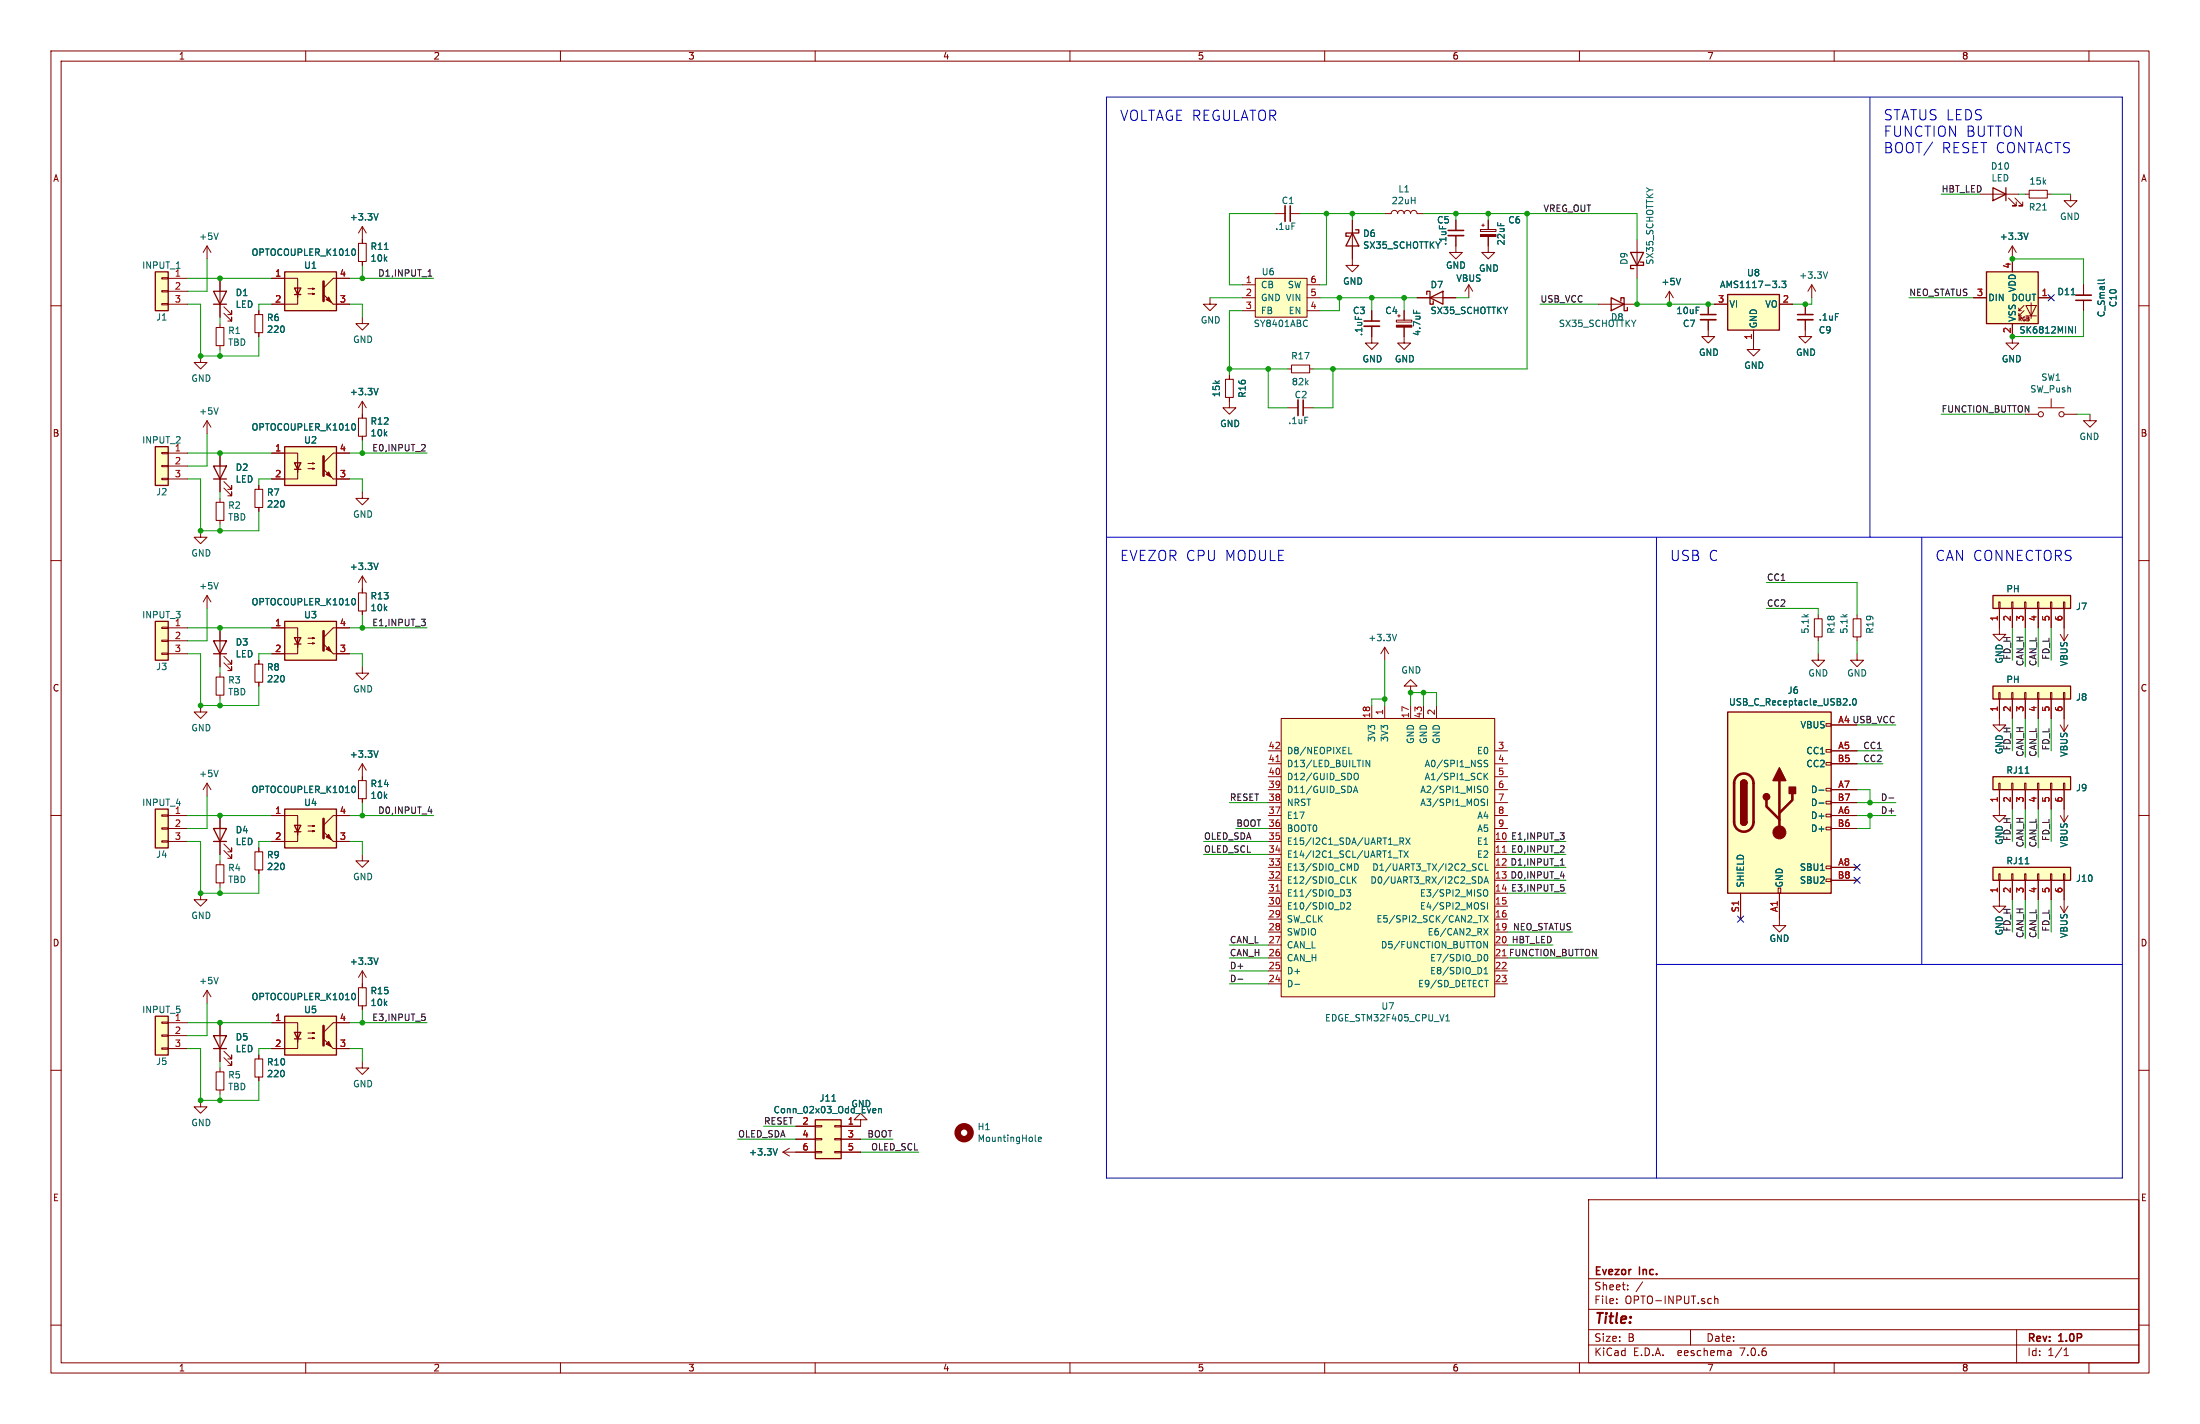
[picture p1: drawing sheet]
<svg xmlns="http://www.w3.org/2000/svg" width="432mm" height="279mm" viewBox="0 0 432 279" stroke-linecap="round" stroke-linejoin="round" font-family="sans-serif">
<g fill="none" stroke="#840000" stroke-width=".2">
<path d="M10 10h411.8v259.4h-411.8zM12 12h407.8v255.4h-407.8zM60 10v2M110 10v2M160 10v2M210 10v2M260 10v2M310 10v2M360 10v2M410 10v2M388.6 38.1h7.6M394.2 38.9l1.5 1.5h-.7h.7v-.8"/>
<path d="M395.5 38.9l1.5 1.5h-.8h.8v-.8M397.5 38.1h.8M398.3 37.3h3.5v1.6h-3.5zM401.8 38.1h.8M406.4 38.1v1.3h-1.3l1.3 1.2 1.3-1.2h-1.3M10 60h2M31.7 59.6h1.3v.2h-1.3zM31.7 57h1.3v.3h-1.3zM31.7 54.5h1.3v.2h-1.3zM33 59.7h3.8M33 54.6h3.8M33 57.2h3.8"/>
<path d="M40.6 48.3v2.5M40.6 48.3l-.7 1.2M40.6 48.3l.8 1.2M43.2 54.6v7.6M53.3 54.6h5.1v3.8v-1.9M58.4 57.8v1.9h-5.1M60.5 57.7h1.2l-.4 .1v-.3l.4 .2M60.5 56.6h1.2l-.4 .2v-.3l.4 .1M65.4 59.7h3.2M68.6 54.6h-3.2l-1.9 1.9M70.4 47.8h1.5v3.5h-1.5zM71.1 44.5v3.3"/>
<path d="M71.1 51.3v.8M71.1 44.5l-.7 1.2M71.1 44.5l.8 1.2M237.5 58.4v1.3h1.3l-1.3 1.3-1.3-1.3h1.3M243.8 58.4h2.6M243.8 55.9h2.6M246.4 54.6h10.1v7.6h-10.1zM250.2 41.9h2M253.2 41.9h2.1M256.5 58.4h2.6M256.5 55.9h2.6M265.4 43.2v8.9h1.3l-1.3 1.2-1.2-1.2h1.2"/>
<path d="M271.8 41.9h1.2a.64 .64 0 0 1 .7-.6 .64 .64 0 0 1 .6 .6 .64 .64 0 0 1 .7-.6 .64 .64 0 0 1 .6 .6 .64 .64 0 0 1 .6-.6 .64 .64 0 0 1 .7 .6 .64 .64 0 0 1 .6-.6 .64 .64 0 0 1 .6 .6h1.3M278.1 58.4h7.6M285.7 46.2v3.3h1.3l-1.3 1.3-1.2-1.3h1.2M285.7 43.2v2M288.3 55.9l-.8 1.3M288.3 55.9v2.5M288.3 55.9l.8 1.3M290.6 45h3v.4h-3zM290.8 44.2h.5M291.1 43.9v.6M292.1 46.4v3.1h1.3l-1.3 1.3-1.3-1.3h1.3M292.1 43.2v1.8"/>
<path d="M313.7 59.7h7.6M321.3 47v7.6M327.7 57.2l-.8 1.2M327.7 57.2v2.5M327.7 57.2l.7 1.2M335.3 59.7v2M336.5 59.7h2.6M349.2 59.7h2.6M354.3 59.7v2M355.6 55.9l-.8 1.3M355.6 55.9v2.5M355.6 55.9l.8 1.3"/>
<path d="M387.3 58.4h2.6M395 48.3v5M395 48.3l-.8 1.2M395 48.3l.7 1.2M397.3 59.9l-1.1 1.1v-.5M397.6 59.9h2.1l-1 2.1zM398.7 59.4v3.1M400 58.4h2.6M408.9 55.9v2M408.9 58.9v2.1M419.8 60h2M39.4 69.9v1.2h1.2l-1.2 1.3-1.3-1.3h1.3"/>
<path d="M42.4 64.3h1.5v3.5h-1.5zM43.2 63.5v.8M43.2 67.8v.8M43.9 61.5l1.6 1.5v-.8v.8h-.8M43.9 60.2l1.6 1.5v-.7v.7h-.8M50 61.7h1.6v3.6h-1.6zM50.8 61v.7M50.8 65.3v.7M71.1 62.2v1.3h1.3l-1.3 1.3-1.3-1.3h1.3M71.1 78.7v3.3M71.1 78.7l-.7 1.3M71.1 78.7l.8 1.3"/>
<path d="M240.5 74.4h1.6v3.6h-1.6zM241.3 78v2h1.3l-1.3 1.3-1.3-1.3h1.3M241.3 73.7v.7M243.8 61h2.6M252.7 72.4h.8M253.5 71.6h3.5v1.6h-3.5zM256.5 61h2.6M257 72.4h.8M269.2 64v3.3h1.3l-1.3 1.3-1.2-1.3h1.2M269.2 61v2M274.1 62.8h3v.4h-3zM274.3 62h.5"/>
<path d="M275.6 64.2v3.1h1.3l-1.3 1.3-1.3-1.3h1.3M275.6 61v1.8M335.3 62.7v3.3h1.2l-1.2 1.3-1.3-1.3h1.3M344.2 64.8v3.8h1.2l-1.2 1.3-1.3-1.3h1.3M354.3 62.7v3.3h1.3l-1.3 1.3-1.2-1.3h1.2M395 63.5v3.8h-1.3l1.3 1.3 1.2-1.3h-1.2M396.2 62h.5M396.2 61h.5M397.3 61l-1.1 1v-.5M397.6 62h2.1M402.6 78.2v1.8M31.7 93.9h1.3v.2h-1.3z"/>
<path d="M31.7 91.3h1.3v.3h-1.3zM31.7 88.8h1.3v.2h-1.3zM33 88.9h3.8M33 91.4h3.8M33 94h3.8M40.6 82.6l-.7 1.2M40.6 82.6v2.5M40.6 82.6l.8 1.2M42.4 98.6h1.5v3.5h-1.5zM43.2 88.9v7.6M43.2 97.8v.8M43.9 95.8l1.6 1.5v-.8v.8h-.8"/>
<path d="M43.9 94.5l1.6 1.5v-.7v.7h-.8M50 96h1.6v3.6h-1.6zM50.8 95.3v.7M50.8 99.6v.7M53.3 88.9h5.1v3.8v-1.9M58.4 92.1v1.9h-5.1M60.5 91.9h1.2l-.4 .2v-.3l.4 .1M60.5 90.9h1.2l-.4 .2v-.3l.4 .1M65.4 94h3.2M68.6 88.9h-3.2l-1.9 1.9M70.4 82h1.5v3.6h-1.5zM71.1 96.5v1.3h1.3l-1.3 1.3-1.3-1.3h1.3"/>
<path d="M71.1 85.6v.8M252.7 80h2.1M255.8 80h2M397.5 81.3h2.5M400 80h5.1M405.1 81.3h2.6M410.2 81.3v1.3h-1.3l1.3 1.2 1.3-1.2h-1.3M10 110h2M39.4 104.1v1.3h1.2l-1.2 1.3-1.3-1.3h1.3M40.6 116.8v2.6M40.6 116.8l-.7 1.3M40.6 116.8l.8 1.3"/>
<path d="M43.2 102.1v.8M70.4 116.3h1.5v3.6h-1.5zM71.1 113v3.3M71.1 119.9v.8M71.1 113l-.7 1.3M71.1 113l.8 1.3M392.3 118.1h.3v1.3h-.3zM392.4 119.4v5.1h1.3l-1.3 1.2-1.2-1.2h1.2M394.8 118.1h.3v1.3h-.3zM395 119.4v3.8M397.4 118.1h.2v1.3h-.2zM397.5 119.4v3.8"/>
<path d="M399.9 118.1h.3v1.3h-.3zM400 119.4v3.8M402.5 118.1h.2v1.3h-.2zM402.6 119.4v3.8M405 118.1h.3v1.3h-.3zM405.1 119.4v6.3M419.8 110h2M31.7 128.1h1.3v.3h-1.3zM31.7 125.6h1.3v.3h-1.3zM31.7 123.1h1.3v.2h-1.3zM33 128.3h3.8M33 123.2h3.8"/>
<path d="M33 125.7h3.8M39.4 138.4v1.3h1.2l-1.2 1.3-1.3-1.3h1.3M42.4 132.8h1.5v3.6h-1.5zM43.2 123.2v7.6M43.2 132.1v.7M43.2 136.4v.8M43.9 130l1.6 1.6v-.8v.8h-.8M43.9 128.8l1.6 1.5v-.8v.8h-.8M50 130.3h1.6v3.6h-1.6zM50.8 129.5v.8M50.8 133.9v.7M53.3 123.2h5.1v3.8v-1.9"/>
<path d="M58.4 126.4v1.9h-5.1M60.5 126.2h1.2l-.4 .2v-.3l.4 .1M60.5 125.2h1.2l-.4 .1v-.2l.4 .1M65.4 128.3h3.2M68.6 123.2h-3.2l-1.9 1.9M71.1 130.8v1.3h1.3l-1.3 1.3-1.3-1.3h1.3M269.2 138.4v2.6M271.8 127l.7 1.3M271.8 127v2.5M271.8 138.4v2.6M271.8 127l-.8 1.3M276.9 134.6h-1.3l1.3-1.2 1.2 1.2h-1.2v1.3"/>
<path d="M276.9 138.4v2.6M279.4 138.4v2.6M281.9 138.4v2.6M356.1 121.4h1.5v3.6h-1.5zM356.9 128.3v1.2h1.2l-1.2 1.3-1.3-1.3h1.3M356.9 120.7v.7M356.9 125v.7M363.7 121.4h1.6v3.6h-1.6zM364.5 128.3v1.2h1.3l-1.3 1.3-1.3-1.3h1.3M364.5 120.7v.7M364.5 125v.7M392.3 135.9h.3v1.3h-.3z"/>
<path d="M392.4 137.2v5h1.3l-1.3 1.3-1.2-1.3h1.2M394.8 135.9h.3v1.3h-.3zM395 137.2v3.8M397.4 135.9h.2v1.3h-.2zM397.5 137.2v3.8M399.9 135.9h.3v1.3h-.3zM400 137.2v3.8M402.5 135.9h.2v1.3h-.2zM402.6 137.2v3.8M404.4 124.5l.7 1.2M405 135.9h.3v1.3h-.3zM405.1 137.2v6.3"/>
<path d="M405.9 124.5l-.8 1.2M10 160h2M31.7 159.9h1.3v.2h-1.3zM40.6 153.7v2.5M40.6 153.7l-.7 1.2M40.6 153.7l.8 1.2M70.4 153.2h1.5v3.5h-1.5zM71.1 149.9l-.7 1.2M71.1 149.9v3.3M71.1 156.7v.8M71.1 149.9l.8 1.2M248.9 147.3h2.6"/>
<path d="M248.9 157.5h2.6M248.9 154.9h2.6M248.9 149.9h2.6M248.9 152.4h2.6M251.5 141h41.9v54.6h-41.9zM293.4 147.3h2.5M293.4 157.5h2.5M293.4 154.9h2.5M293.4 149.9h2.5M293.4 152.4h2.5M358.4 159.8h1v.5h-1zM358.4 157.2h1v.5h-1z"/>
<path d="M358.4 154.7h1v.5h-1zM358.4 149.6h1v.5h-1zM358.4 147.1h1v.5h-1zM358.4 142h1v.5h-1zM359.4 147.3h5.1M359.4 157.5h5.1M359.4 154.9h5.1M359.4 149.9h5.1M359.4 142.2h5.1M392.3 153.7h.3v1.2h-.3zM392.4 154.9v5.1h1.3l-1.3 1.3-1.2-1.3h1.2M394.8 153.7h.3v1.2h-.3z"/>
<path d="M395 154.9v3.9M397.4 153.7h.2v1.2h-.2zM397.5 154.9v3.9M399.9 153.7h.3v1.2h-.3zM400 154.9v3.9M402.5 153.7h.2v1.2h-.2zM402.6 154.9v3.9M404.4 142.2l.7 1.3M405 153.7h.3v1.2h-.3zM405.1 154.9v6.4M405.9 142.2l-.8 1.3M419.8 160h2"/>
<path d="M31.7 165h1.3v.2h-1.3zM31.7 162.4h1.3v.3h-1.3zM33 160h3.8M33 165.1h3.8M33 162.6h3.8M39.4 175.3v1.2h1.2l-1.2 1.3-1.3-1.3h1.3M42.4 169.7h1.5v3.5h-1.5zM43.2 160v7.6M43.2 168.9v.8M43.2 173.2v.8M43.9 166.9l1.6 1.5v-.8v.8h-.8M43.9 165.6l1.6 1.5v-.7v.7h-.8"/>
<path d="M50 167.1h1.6v3.6h-1.6zM50.8 166.4v.7M50.8 170.7v.8M53.3 160h5.1v3.8v-1.9M58.4 163.2v1.9h-5.1M60.5 163.1h1.2l-.4 .1v-.3l.4 .2M60.5 162.1h1.2l-.4 .1v-.3l.4 .2M65.4 165.1h3.2M68.6 160h-3.2l-1.9 1.9M71.1 167.6v1.3h1.3l-1.3 1.3-1.3-1.3h1.3M248.9 160h2.6M248.9 177.8h2.6"/>
<path d="M248.9 175.3h2.6M248.9 172.7h2.6M248.9 170.2h2.6M248.9 167.6h2.6M248.9 165.1h2.6M248.9 162.6h2.6M293.4 160h2.5M293.4 177.8h2.5M293.4 162.6h2.5M341.6 175.3v5M349 174.2h.5v1.1h-.5zM349.2 175.3v6.3h1.3l-1.3 1.3-1.2-1.3h1.2"/>
<path d="M358.4 172.5h1v.5h-1zM358.4 169.9h1v.5h-1zM358.4 162.3h1v.5h-1zM359.4 160h5.1M359.4 172.7h5.1M359.4 170.2h5.1M359.4 162.6h5.1M392.3 171.5h.3v1.2h-.3zM392.4 172.7v5.1h1.3l-1.3 1.3-1.2-1.3h1.2M394.8 171.5h.3v1.2h-.3zM395 172.7v3.8M397.4 171.5h.2v1.2h-.2z"/>
<path d="M397.5 172.7v3.8M399.9 171.5h.3v1.2h-.3zM400 172.7v3.8M402.5 171.5h.2v1.2h-.2zM402.6 172.7v3.8M404.4 177.8l.7 1.3M404.4 160l.7 1.3M405 171.5h.3v1.2h-.3zM405.1 172.7v6.4M405.9 177.8l-.8 1.3M405.9 160l-.8 1.3M40.6 194.3v2.6"/>
<path d="M40.6 194.3l-.7 1.3M40.6 194.3l.8 1.3M70.4 193.8h1.5v3.6h-1.5zM71.1 190.5v3.3M71.1 197.4v.7M71.1 190.5l-.7 1.3M71.1 190.5l.8 1.3M248.9 180.3h2.6M248.9 182.9h2.6M248.9 185.4h2.6M248.9 190.5h2.6M248.9 193h2.6"/>
<path d="M248.9 188h2.6M293.4 180.3h2.5M293.4 182.9h2.5M293.4 185.4h2.5M293.4 190.5h2.5M293.4 193h2.5M10 210h2M31.7 205.6h1.3v.3h-1.3zM31.7 203.1h1.3v.2h-1.3zM31.7 200.5h1.3v.3h-1.3zM33 200.7h3.8M33 203.2h3.8"/>
<path d="M33 205.7h3.8M39.4 215.9v1.3h1.2l-1.2 1.2-1.3-1.2h1.3M42.4 210.3h1.5v3.6h-1.5zM43.2 200.7v7.6M43.2 209.6v.7M43.2 213.9v.7M43.9 207.5l1.6 1.5v-.7v.7h-.8M43.9 206.2l1.6 1.6v-.8v.8h-.8M50 207.8h1.6v3.5h-1.6zM50.8 207v.8M50.8 211.3v.8M53.3 200.7h5.1v3.8v-1.9"/>
<path d="M58.4 203.8v1.9h-5.1M60.5 203.7h1.2l-.4 .1v-.2l.4 .1M60.5 202.7h1.2l-.4 .1v-.2l.4 .1M65.4 205.7h3.2M68.6 200.7h-3.2l-1.9 1.9M71.1 208.3v1.3h1.3l-1.3 1.2-1.3-1.2h1.3M168.9 219.7h-1.3l1.3-1.3 1.3 1.3h-1.3v1.3h-3.8M419.8 210h2M153.7 226.1h6.3M153.7 226.1l1.2 .7M154.9 225.3l-1.2 .8M156.2 221h3.8"/>
<path d="M156.2 223.5h3.8M160 225.9h1.3v.3h-1.3zM160 223.4h1.3v.2h-1.3zM160 220.9h1.3v.2h-1.3zM163.8 225.9h1.3v.3h-1.3zM163.8 223.4h1.3v.2h-1.3zM163.8 220.9h1.3v.2h-1.3zM165.1 226.1h3.8M165.1 223.5h3.8M311.8 235.4h108v32h-108zM10 260h2M311.8 256.9h108"/>
<path d="M311.8 250.9h108M317.3 255.6v.2M317.3 254.9v.1M319.5 252.9v.2M319.5 252.2v.1M322.4 251.5l-1.3 1.9M336.5 254.3v1.5M336.5 254.9l.3-.1 .3 .1 .1 .9M419.8 260h2M60 267.4v2M110 267.4v2M160 267.4v2"/>
<path d="M210 267.4v2M260 267.4v2M310 267.4v2M311.8 263.9h108M311.8 260.9h108M331.8 260.9v3M339.7 265.1l.1 .9M339.8 265.9l-.2 .1M339.8 265.3l-.2 .1M360 267.4v2M395.8 260.9v6.5M405.1 266h.9"/>
<path d="M405.1 264.9l.4-.4v1.5M410 267.4v2"/>
<circle cx="400.6" cy="81.3" r=".51"/>
<circle cx="404.6" cy="81.3" r=".51"/>
</g>
<g fill="none" stroke="#006464" stroke-width=".2">
<path d="M42.8 45.7l-.4 1.3M69.5 48.8a.79 .79 0 0 1 0 1.3M74.2 41.9l-.4 1.3M75.5 48.9h.7M329.9 54.6l-.5 1.3M349.2 56.3v.1M349.7 55.2h.8l-.4 .4 .4 .2v.5l-.2 .1-.6-.1M358.7 53.3l-.4 1.3M398.1 45.7l-.5 1.3M400.9 41.2h.8M406.5 57.8h.8M413 54.8l-.2 .2h-1"/>
<path d="M74.2 76.2l-.4 1.3M256.4 62.8l.2 .1M256.6 64l-.2 .1M277.4 60.8v.7M406 64.1l.8 1.2v-1.2M407.4 64.1v1.2M42.8 80l-.4 1.3M69.5 83.1a.79 .79 0 0 1 0 1.3M42.8 114.3l-.4 1.3M69.5 117.4a.79 .79 0 0 1 0 1.3M74.2 110.5l-.4 1.3M274.1 124.5l-.4 1.2"/>
<path d="M363.1 138.2v.1M363.7 137.2l.2-.1a.68 .68 0 0 1 .5 .6 .68 .68 0 0 1-.5 .6l-.3-.4zM42.8 151.1l-.4 1.3M69.5 154.2a.79 .79 0 0 1 0 1.3M74.2 147.3l-.4 1.3M264.7 146.6v1.3h.6M265.6 155.5l.5-1.3 .4 1.3M265.8 155.2h.6M265.9 151.8l.2-.1a.43 .43 0 0 1 .5 .4v.5a.42 .42 0 0 1-.2 .3 .42 .42 0 0 1-.5 0M268.8 149.2v1.2l-.7-1.2v1.2M290.9 157.4l.4 .1 .1 .3-.2 .3h-.3M290.9 156.8l.5 .1"/>
<path d="M291.2 154.7a.42 .42 0 0 1 .4-.5 .42 .42 0 0 1 .4 .5v.4a.42 .42 0 0 1-.4 .4 .42 .42 0 0 1-.4-.4M291.3 151.7v1.3M291.5 152.3l.5 .7M292 156.8v1.3M292 149.2h-.5l-.2 .1v.4l.6 .2 .1 .3-.2 .2h-.5M292 151.7l-.7 .7M357 155h1M357 157.6h1M397.5 151.7h.7M264.3 174.6h.8l-.4 .5 .3 .1v.5l-.1 .1-.6-.1M264.4 177.2l.5-.1 .2 .4-.8 .9h.8M265.6 172.6l.6 .7"/>
<path d="M265.9 169.5a.64 .64 0 0 1 .7 .6 .64 .64 0 0 1-.7 .7M266.2 172l-.7 .8M273.4 168.3h1M274.5 166.9h.8M274.8 164.4h.5l.2 .3-.1 .3-.6 .1M274.9 166.9v1.3M275.1 165.1l.4 .6M275.6 166.9l.8 1.3M275.9 164.4l.9 1.3M276.4 166.9l-.8 1.3M276.8 164.4l-.9 1.3M290.2 172a.64 .64 0 0 1 .7 .7 .64 .64 0 0 1-.7 .6"/>
<path d="M290.2 179.6h.7M290.3 170.5l.3 .3 .4-.2M290.6 179.6v1.3M290.9 177.7l.4 .1 .1 .3-.2 .3h-.3M290.9 177.1l.5 .1M291 169.6l-.4-.1-.3 .3M291.2 179.6l.9 1.3M291.3 173.3l.4-1.3 .4 1.3M291.3 174.6h.2a.43 .43 0 0 1 .5 .4v.4a.42 .42 0 0 1-.4 .5 .42 .42 0 0 1-.4-.5zM291.4 172.9h.6M291.5 169.5v1.3h.6M292 177.1v1.3"/>
<path d="M292.1 179.6l-.9 1.3M397.5 169.5h.7M42.8 191.8l-.4 1.2M69.5 194.9a.79 .79 0 0 1 0 1.3M74.2 188l-.4 1.2M254.1 193.1h1M283.8 199.4l.3-.3v1.2M291.2 184.7l.8 1.3v-1.3M291.2 182.2l.9 1.3M291.3 191.1h.7M291.3 190.2l.3-.4v1.3M291.3 187.5l.3-.2a.68 .68 0 0 1 .4 .6 .68 .68 0 0 1-.4 .6l-.3-.2"/>
<path d="M291.4 192.3h.7M292.1 182.2l-.9 1.3M163.3 216h.7M171.5 217.5l.3 .1 .1 .2-.6 .1M171.8 218.3l-.3 .1M172.4 217.6h.5l.1 .8M172.4 217.5v.9M283.8 200.3h.7M152.6 225.4l-.4 1.2M203.2 223.8l.2 .2M203.8 223.5l.6-.1-.1-.2-.3-.1-.2 .2 .1 .6h.4"/>
</g>
<path d="M252.2 40.4v3M284.2 46.2h3.1M407.4 57.9h3.1M254.8 78.5v3M267.7 64h3.1M333.8 62.7h3M352.8 62.7h3.1" fill="none" stroke="#840000" stroke-width=".33"/>
<path d="M253.2 40.4v3M284.2 45.2h3.1M407.4 58.9h3.1M255.8 78.5v3M267.7 63h3.1M333.8 61.7h3M352.8 61.7h3.1" fill="none" stroke="#840000" stroke-width=".3"/>
<g fill="none" stroke="#840000" stroke-width=".25">
<path d="M391.2 36.8l2.5 1.3-2.5 1.3zM393.7 36.8v2.6M30.5 53.3h2.5v7.7h-2.5zM41.9 57.2h2.5l-1.2 2.5zM41.9 59.7h2.5M55.9 53.3h10.1v7.7h-10.1zM57.8 56.5h1.3l-.7 1.3zM57.8 57.8h1.3M265.4 45.7l1.3 2.6h-2.5zM266.1 45.1h.6v.6h-2.5v.7h.6M280 57.8v-.6h.7v2.5h.6v-.6M280.7 58.4l2.5-1.2v2.5z"/>
<path d="M316.2 58.4l2.6 1.3-2.6 1.3zM318.1 59.1v-.7h.7v2.6h.6v-.7M320 49.5h2.6l-1.3 2.6zM321.9 51.4h.7v.7h-2.6v.6h.7M339.1 57.8h10.1v7h-10.1zM389.9 53.3h10.1v10.2h-10.1zM30.5 87.6h2.5v7.7h-2.5zM41.9 91.4h2.5l-1.2 2.6zM41.9 94h2.5M55.9 87.6h10.1v7.7h-10.1zM57.8 90.8h1.3l-.7 1.3zM57.8 92.1h1.3"/>
<path d="M391.2 116.8h15.2v2.6h-15.2zM30.5 121.9h2.5v7.6h-2.5zM41.9 125.7h2.5l-1.2 2.6zM41.9 128.3h2.5M55.9 121.9h10.1v7.6h-10.1zM57.8 125.1h1.3l-.7 1.3zM57.8 126.4h1.3M339.1 139.7h20.3v35.6h-20.3zM391.2 134.6h15.2v2.6h-15.2zM30.5 158.8h2.5v7.6h-2.5zM55.9 158.8h10.1v7.6h-10.1zM341.6 153.7a.64 .64 0 0 1 .7-.7 .64 .64 0 0 1 .6 .7"/>
<path d="M391.2 152.4h15.2v2.5h-15.2zM41.9 162.6h2.5l-1.2 2.5zM41.9 165.1h2.5M57.8 161.9h1.3l-.7 1.3zM57.8 163.2h1.3M341.6 161.3a.63 .63 0 0 0 .7 .6 .63 .63 0 0 0 .6-.6M391.2 170.2h15.2v2.5h-15.2zM30.5 199.4h2.5v7.6h-2.5zM55.9 199.4h10.1v7.6h-10.1zM41.9 203.2h2.5l-1.2 2.5zM41.9 205.7h2.5M57.8 202.6h1.3l-.7 1.2z"/>
<path d="M57.8 203.8h1.3M160 219.7h5.1v7.6h-5.1z"/>
</g>
<g fill="#ffffc2" stroke="#ffffc2" stroke-width=".2">
<path d="M391.2 170.2h15.2v2.5h-15.2z"/>
<path d="M55.9 121.9h10.1v7.6h-10.1z"/>
<path d="M55.9 53.3h10.1v7.7h-10.1z"/>
<path d="M389.9 53.3h10.1v10.2h-10.1z"/>
<path d="M251.5 141h41.9v54.6h-41.9z"/>
<path d="M30.5 53.3h2.5v7.7h-2.5z"/>
<path d="M246.4 54.6h10.1v7.6h-10.1z"/>
<path d="M391.2 152.4h15.2v2.5h-15.2z"/>
<path d="M30.5 87.6h2.5v7.7h-2.5z"/>
<path d="M30.5 121.9h2.5v7.6h-2.5z"/>
<path d="M391.2 134.6h15.2v2.6h-15.2z"/>
<path d="M339.1 57.8h10.1v7h-10.1z"/>
<path d="M30.5 199.4h2.5v7.6h-2.5z"/>
<path d="M55.9 199.4h10.1v7.6h-10.1z"/>
<path d="M55.9 87.6h10.1v7.7h-10.1z"/>
<path d="M391.2 116.8h15.2v2.6h-15.2z"/>
<path d="M339.1 139.7h20.3v35.6h-20.3z"/>
<path d="M55.9 158.8h10.1v7.6h-10.1z"/>
<path d="M30.5 158.8h2.5v7.6h-2.5z"/>
<path d="M160 219.7h5.1v7.6h-5.1z"/>
</g>
<g fill="#840000" stroke="#840000" stroke-width=".2">
<path d="M63.5 126.4l1.9 1.9z"/>
<path d="M64 127.4l.5-.5 .5 1z"/>
<path d="M63.5 57.8l1.9 1.9z"/>
<path d="M64 58.8l.5-.5 .5 1z"/>
<path d="M274.1 63.8h3v.4h-3z"/>
<path d="M290.6 46h3v.4h-3z"/>
<path d="M63.5 203.8l1.9 1.9z"/>
<path d="M64 204.9l.5-.6 .5 1.1z"/>
<path d="M63.5 92.1l1.9 1.9z"/>
<path d="M64 93.1l.5-.5 .5 1z"/>
<path d="M63.5 163.2l1.9 1.9z"/>
<path d="M64 164.2l.5-.5 .5 1z"/>
<circle cx="349.3" cy="163.3" r="1.27"/>
</g>
<path d="M63.5 55.2v3.9M63.5 89.5v3.8M63.5 123.8v3.8M340.9 152.3a1.9 1.9 0 0 1 2.1-.4 1.9 1.9 0 0 1 1.2 1.8v7.6a1.91 1.91 0 0 1-1.9 1.9 1.91 1.91 0 0 1-1.9-1.9v-7.8l.1-.6zM346.7 157v1.2l2.5 2.6M349.2 153.2v10.1M351.8 155.7v1.3l-2.6 2.5M63.5 160.7v3.8M63.5 201.3v3.8" fill="none" stroke="#840000" stroke-width=".51"/>
<path d="M250.4 149.4h.8M250.4 174.8h.8" fill="none" stroke="#a90000" stroke-width=".2"/>
<g fill="#840000" stroke="#840000" stroke-width=".25">
<path d="M341.6 161.3h1.3a.64 .64 0 0 1-.6 .6 .64 .64 0 0 1-.7-.6z"/>
<path d="M341.6 153.7h1.3v7.6h-1.3z"/>
<path d="M341.8 153.2a.64 .64 0 0 1 .7-.1 .64 .64 0 0 1 .4 .6h-1.3z"/>
<path d="M349.2 150.6l1.3 2.6h-2.5z"/>
<path d="M351.2 154.4h1.2v1.3h-1.2z"/>
<circle cx="346.7" cy="156.3" r=".63"/>
</g>
<circle cx="189.2" cy="222.2" r="1.27" fill="none" stroke="#840000" stroke-width="1.3"/>
<g fill="none" stroke="#0f0f0f" stroke-width=".2">
<path d="M84 54.2h.7M82.7 88.5h.8M83.4 87.3v.5M82.7 121.5h.8l-.4 .5M83.4 122.1v.5M84 159.2h.8M370.7 156.6h1M306.2 167.2h.8M306.2 163.4h.8l-.4 .5M306.3 171.9h.8M306.3 169.8h.7M306.9 174.2v.5"/>
<path d="M306.9 164v.6M306.9 166.1v.4M83.4 199.6v.5M243 192.1h.9"/>
</g>
<path d="M217.2 19.1h199.4v212h-199.4zM367 19.1v86.3M379.3 27.9l-1.7 2.6M217.2 105.4h199.4M325.1 105.4v125.7M377.2 105.4v83.8M325.1 189.2h91.5" fill="none" stroke="#0000c2" stroke-width=".2"/>
<g fill="none" stroke="#009600" stroke-width=".2">
<path d="M381 38.1h7.6M396.2 38.1h1.3M402.6 38.1h3.8M36.8 59.7h2.6v10.2h11.4v-3.9M36.8 54.6h16.5M40.6 50.8v6.4h-3.8M53.3 59.7h-2.5v1.3M68.6 59.7h2.5v2.5M68.6 54.6h16.5M71.1 52.1v2.5M237.5 58.4h6.3M250.2 41.9h-8.9v14h2.5"/>
<path d="M255.3 41.9h16.5M259.1 58.4h19M260.3 41.9v14h-1.2M262.9 58.4v2.6h-3.8M265.4 41.9v1.3M269.2 58.4v2.6M275.6 58.4v2.6M279.4 41.9h41.9v5.1M285.7 58.4h2.6M285.7 41.9v1.3M292.1 41.9v1.3M299.7 41.9v30.5h-41.9"/>
<path d="M302.3 59.7h11.4M321.3 54.6v5.1h15.2M355.6 58.4v1.3h-3.8M374.6 58.4h12.7M395 50.8h13.9v5.1M43.2 62.2v1.3M43.2 68.6v1.3M241.3 72.4h11.4M243.8 61h-2.5v12.7M248.9 72.4v7.6h3.8M261.6 72.4v7.6h-3.8M408.9 61v5h-13.9"/>
<path d="M36.8 94h2.6v10.1h11.4v-3.8M36.8 88.9h16.5M40.6 85.1v6.3h-3.8M43.2 96.5v1.3M53.3 94h-2.5v1.3M68.6 94h2.5v2.5M68.6 88.9h15.2M71.1 86.4v2.5M381 81.3h16.5M407.7 81.3h2.5M40.6 119.4v6.3h-3.8M43.2 102.9v1.2"/>
<path d="M346.7 119.4h10.2v1.3M346.7 114.3h17.8v6.4M36.8 123.2h16.5M36.8 128.3h2.6v10.1h11.4v-3.8M43.2 130.8v1.3M43.2 137.2v1.2M53.3 128.3h-2.5v1.2M68.6 128.3h2.5v2.5M68.6 123.2h15.2M71.1 120.7v2.5M271.8 129.5v8.9M271.8 137.2h-2.6v1.2"/>
<path d="M276.9 138.4v-2.5h5v2.5M279.4 135.9v2.5M356.9 125.7v2.6M364.5 125.7v2.6M395 123.2v6.3M397.5 123.2v7.6M400 123.2v7.6M402.6 123.2v6.3M40.6 156.2v6.4h-3.8M71.1 157.5v2.5M241.3 157.5h7.6M364.5 157.5h7.6"/>
<path d="M364.5 142.2h7.6M364.5 147.3h5.1M364.5 149.9h5.1M364.5 154.9h2.5v2.6M395 141v6.3M395 158.8v6.3M397.5 141v7.6M397.5 158.8v7.6M400 141v7.6M400 158.8v7.6M402.6 141v6.3M402.6 158.8v6.3"/>
<path d="M36.8 165.1h2.6v10.2h11.4v-3.8M36.8 160h16.5M43.2 167.6v1.3M43.2 174v1.3M53.3 165.1h-2.5v1.3M68.6 165.1h2.5v2.5M68.6 160h16.5M236.2 165.1h12.7M236.2 167.6h12.7M242.6 162.6h6.3M295.9 170.2h11.4M295.9 172.7h11.4"/>
<path d="M295.9 175.3h11.4M295.9 165.1h11.4M295.9 167.6h11.4M364.5 160h7.6M367 160v2.6h-2.5M395 176.5v6.4M397.5 176.5v7.7M400 176.5v7.7M402.6 176.5v6.4M40.6 196.9v6.3h-3.8M71.1 198.1v2.6M241.3 188h7.6"/>
<path d="M241.3 185.4h7.6M241.3 190.5h7.6M241.3 193h7.6M295.9 182.9h12.7M295.9 188h17.8M295.9 185.4h8.9M36.8 205.7h2.6v10.2h11.4v-3.8M36.8 200.7h16.5M43.2 208.3v1.3M43.2 214.6v1.3M53.3 205.7h-2.5v1.3M68.6 205.7h2.5v2.6"/>
<path d="M68.6 200.7h15.2M144.8 223.5h11.4M149.9 221h6.3M168.9 223.5h6.4M168.9 226.1h11.4"/>
</g>
<path d="M402 57.8l1.2 1.2M403.2 57.8l-1.2 1.2M341 179.7l1.2 1.2M342.2 179.7l-1.2 1.2M363.9 172.1l1.2 1.2M363.9 169.6l1.2 1.2M365.1 172.1l-1.2 1.2M365.1 169.6l-1.2 1.2" fill="none" stroke="#000084" stroke-width=".2"/>
<g fill="#009600" stroke="#009600" stroke-width=".2">
<circle cx="299.7" cy="41.9" r=".46"/>
<circle cx="292.1" cy="41.9" r=".46"/>
<circle cx="285.7" cy="41.9" r=".46"/>
<circle cx="269.2" cy="58.4" r=".46"/>
<circle cx="275.6" cy="58.4" r=".46"/>
<circle cx="335.3" cy="59.7" r=".46"/>
<circle cx="327.7" cy="59.7" r=".46"/>
<circle cx="367" cy="157.5" r=".46"/>
<circle cx="367" cy="160" r=".46"/>
<circle cx="395" cy="50.8" r=".46"/>
<circle cx="395" cy="66" r=".46"/>
<circle cx="321.3" cy="59.7" r=".46"/>
<circle cx="265.4" cy="41.9" r=".46"/>
<circle cx="354.3" cy="59.7" r=".46"/>
<circle cx="261.6" cy="72.4" r=".46"/>
<circle cx="262.9" cy="58.4" r=".46"/>
<circle cx="260.3" cy="41.9" r=".46"/>
<circle cx="248.9" cy="72.4" r=".46"/>
<circle cx="241.3" cy="72.4" r=".46"/>
<circle cx="279.4" cy="135.9" r=".46"/>
<circle cx="276.9" cy="135.9" r=".46"/>
<circle cx="271.8" cy="137.2" r=".46"/>
<circle cx="71.1" cy="88.9" r=".46"/>
<circle cx="71.1" cy="123.2" r=".46"/>
<circle cx="39.4" cy="104.1" r=".46"/>
<circle cx="43.2" cy="104.1" r=".46"/>
<circle cx="43.2" cy="54.6" r=".46"/>
<circle cx="43.2" cy="88.9" r=".46"/>
<circle cx="43.2" cy="69.9" r=".46"/>
<circle cx="39.4" cy="69.9" r=".46"/>
<circle cx="71.1" cy="54.6" r=".46"/>
<circle cx="43.2" cy="123.2" r=".46"/>
<circle cx="43.2" cy="138.4" r=".46"/>
<circle cx="39.4" cy="138.4" r=".46"/>
<circle cx="39.4" cy="215.9" r=".46"/>
<circle cx="43.2" cy="215.9" r=".46"/>
<circle cx="43.2" cy="200.7" r=".46"/>
<circle cx="71.1" cy="200.7" r=".46"/>
<circle cx="43.2" cy="160" r=".46"/>
<circle cx="71.1" cy="160" r=".46"/>
<circle cx="39.4" cy="175.3" r=".46"/>
<circle cx="43.2" cy="175.3" r=".46"/>
</g>
<g font-size="2.8" fill="#0000c2">
<text x="219.7" y="23.9">VOLTAGE REGULATOR</text>
<text x="369.6" y="23.8">STATUS LEDS</text>
<text x="369.6" y="27">FUNCTION BUTTON</text>
<text x="369.6" y="30.2">BOOT/</text>
<text x="381" y="30.2">RESET CONTACTS</text>
<text x="219.7" y="110.2">EVEZOR CPU MODULE</text>
<text x="327.7" y="110.2">USB C</text>
<text x="379.7" y="110.2">CAN CONNECTORS</text>
</g>
<text font-size="2.8" fill="#840000" x="312.8" y="260.3">Title:</text>
<g font-size="2.1" fill="#840000">
<text x="312.8" y="250.6">Evezor</text>
<text x="321.8" y="250.6">Inc.</text>
<text x="312.8" y="256.1">File:</text>
<text x="312.8" y="253.4">Sheet:</text>
<text x="318.9" y="256.1">OPTO-INPUT.sch</text>
<text x="312.8" y="263.5">Size:</text>
<text x="319.5" y="263.5">B</text>
<text x="334.8" y="263.5">Date:</text>
<text x="397.8" y="263.7">Rev:</text>
<text x="404.2" y="263.7">1.0P</text>
<text x="312.8" y="266.3">KiCad</text>
<text x="320.5" y="266.3">E.D.A.</text>
<text x="329.4" y="266.3">eeschema</text>
<text x="341.8" y="266.3">7.0.6</text>
<text x="397.8" y="266.3">Id:</text>
<text x="401.9" y="266.3">1/1</text>
</g>
<g font-size="1.8" fill="#840000">
<text x="35" y="11.9">1</text>
<text x="85" y="11.9">2</text>
<text x="135" y="11.9">3</text>
<text x="185" y="11.9">4</text>
<text x="235" y="11.9">5</text>
<text x="285" y="11.9">6</text>
<text x="335" y="11.9">7</text>
<text x="385" y="11.9">8</text>
<text x="10.3" y="35.9">A</text>
<text x="420.1" y="35.9">A</text>
<text x="10.3" y="85.9">B</text>
<text x="420.1" y="85.9">B</text>
<text x="10.3" y="135.9">C</text>
<text x="420.1" y="135.9">C</text>
<text x="10.3" y="185.9">D</text>
<text x="420.1" y="185.9">D</text>
<text x="10.3" y="235.9">E</text>
<text x="420.1" y="235.9">E</text>
<text x="35" y="269.3">1</text>
<text x="85" y="269.3">2</text>
<text x="135" y="269.3">3</text>
<text x="185" y="269.3">4</text>
<text x="235" y="269.3">5</text>
<text x="285" y="269.3">6</text>
<text x="335" y="269.3">7</text>
<text x="385" y="269.3">8</text>
</g>
<g font-size="1.8" fill="#006464">
<text x="390.7" y="33.5">D10</text>
<text x="390.8" y="35.8">LED</text>
<text x="251.5" y="40.2">C1</text>
<text x="273" y="40.3">22uH</text>
<text x="274.4" y="37.9">L1</text>
<text x="398.1" y="41.5">R21</text>
<text x="398.2" y="36.4">15k</text>
<text x="39" y="47.3">+5V</text>
<text x="68.6" y="43.5">+3.3V</text>
<text x="250.2" y="45.3">.1uF</text>
<text x="267.4" y="46.7">D6</text>
<text x="282" y="44">C5</text>
<text x="295.9" y="44">C6</text>
<text x="392.4" y="47.3">+3.3V</text>
<text x="404.2" y="43.4">GND</text>
<text x="27.8" y="52.9">INPUT_1</text>
<text x="49.3" y="50.4">OPTOCOUPLER_K1010</text>
<text x="59.6" y="52.9">U1</text>
<text x="72.6" y="51.5">10k</text>
<text x="72.6" y="49.2">R11</text>
<text x="267.4" y="49">SX35_SCHOTTKY</text>
<text x="283.7" y="52.9">GND</text>
<text x="284.1" y="48.3" transform="rotate(-90 284.1 48.3)">.1uF</text>
<text x="290.2" y="53.5">GND</text>
<text x="295.5" y="48.3" transform="rotate(-90 295.5 48.3)">22uF</text>
<text x="319.6" y="52.1" transform="rotate(-90 319.6 52.1)">D9</text>
<text x="324.7" y="52.1" transform="rotate(-90 324.7 52.1)">SX35_SCHOTTKY</text>
<text x="34.2" y="54.4">1</text>
<text x="46.2" y="58.3">D1</text>
<text x="247.4" y="56.7">CB</text>
<text x="247.4" y="59.3">GND VIN</text>
<text x="247.5" y="54.2">U6</text>
<text x="252.7" y="56.7">SW</text>
<text x="263.5" y="56.1">GND</text>
<text x="280.7" y="56.7">D7</text>
<text x="285.7" y="55.5">VBUS</text>
<text x="326" y="56.2">+5V</text>
<text x="337.5" y="56.7">AMS1117-3.3</text>
<text x="342.8" y="54.4">U8</text>
<text x="353" y="54.9">+3.3V</text>
<text x="390.1" y="59.3">DIN</text>
<text x="394.7" y="59.3">DOUT</text>
<text x="395.8" y="57.4" transform="rotate(-90 395.8 57.4)">VDD</text>
<text x="403.7" y="58.1">D11</text>
<text x="30.6" y="63.1">J1</text>
<text x="44.7" y="65.7">R1</text>
<text x="46.2" y="60.6">LED</text>
<text x="52.3" y="63.2">R6</text>
<text x="52.3" y="65.5">220</text>
<text x="235.6" y="63.7">GND</text>
<text x="246" y="64.4">SY8401ABC</text>
<text x="247.4" y="61.8">FB</text>
<text x="252.8" y="61.8">EN</text>
<text x="265.4" y="61.8">C3</text>
<text x="271.8" y="61.8">C4</text>
<text x="280.7" y="61.8">SX35_SCHOTTKY</text>
<text x="305.9" y="64.4">SX35_SCHOTTKY</text>
<text x="316.1" y="63.1">D8</text>
<text x="328.9" y="61.8">10uF</text>
<text x="330.2" y="64.4">C7</text>
<text x="339.3" y="60.6">VI</text>
<text x="345" y="64.5" transform="rotate(-90 345 64.5)">GND</text>
<text x="346.4" y="60.6">VO</text>
<text x="356.9" y="65.6">C9</text>
<text x="356.9" y="63.1">.1uF</text>
<text x="395.8" y="63.2" transform="rotate(-90 395.8 63.2)">VSS</text>
<text x="396.3" y="65.6">SK6812MINI</text>
<text x="413.3" y="62.3" transform="rotate(-90 413.3 62.3)">C_Small</text>
<text x="415.6" y="60.4" transform="rotate(-90 415.6 60.4)">C10</text>
<text x="44.7" y="68">TBD</text>
<text x="69.2" y="67.5">GND</text>
<text x="253.3" y="70.7">R17</text>
<text x="267.3" y="71.3">GND</text>
<text x="267.6" y="66" transform="rotate(-90 267.6 66)">.1uF</text>
<text x="273.7" y="71.3">GND</text>
<text x="279" y="66" transform="rotate(-90 279 66)">4.7uF</text>
<text x="333.4" y="70">GND</text>
<text x="352.4" y="70">GND</text>
<text x="392.8" y="71.3">GND</text>
<text x="37.5" y="75.1">GND</text>
<text x="68.6" y="77.7">+3.3V</text>
<text x="253.4" y="75.8">82k</text>
<text x="342.3" y="72.6">GND</text>
<text x="398.4" y="77.2">SW_Push</text>
<text x="400.6" y="74.9">SW1</text>
<text x="39" y="81.6">+5V</text>
<text x="72.6" y="83.5">R12</text>
<text x="239.4" y="84">GND</text>
<text x="239.6" y="78" transform="rotate(-90 239.6 78)">15k</text>
<text x="244.7" y="78.1" transform="rotate(-90 244.7 78.1)">R16</text>
<text x="252.7" y="83.4">.1uF</text>
<text x="254" y="78.3">C2</text>
<text x="27.8" y="87.2">INPUT_2</text>
<text x="34.2" y="88.6">1</text>
<text x="49.3" y="84.7">OPTOCOUPLER_K1010</text>
<text x="59.6" y="87.2">U2</text>
<text x="72.6" y="85.8">10k</text>
<text x="408" y="86.5">GND</text>
<text x="46.2" y="92.6">D2</text>
<text x="46.2" y="94.9">LED</text>
<text x="30.6" y="97.4">J2</text>
<text x="44.7" y="100">R2</text>
<text x="52.3" y="97.5">R7</text>
<text x="52.3" y="99.8">220</text>
<text x="69.2" y="101.8">GND</text>
<text x="44.7" y="102.3">TBD</text>
<text x="37.5" y="109.4">GND</text>
<text x="68.6" y="112">+3.3V</text>
<text x="39" y="115.8">+5V</text>
<text x="49.3" y="119">OPTOCOUPLER_K1010</text>
<text x="72.6" y="117.8">R13</text>
<text x="393.7" y="116.4">PH</text>
<text x="407.4" y="119.9">J7</text>
<text x="27.8" y="121.5">INPUT_3</text>
<text x="34.2" y="122.9">1</text>
<text x="59.6" y="121.5">U3</text>
<text x="72.6" y="120.1">10k</text>
<text x="355.2" y="124.5" transform="rotate(-90 355.2 124.5)">5.1k</text>
<text x="360.3" y="124.5" transform="rotate(-90 360.3 124.5)">R18</text>
<text x="362.8" y="124.5" transform="rotate(-90 362.8 124.5)">5.1k</text>
<text x="367.9" y="124.5" transform="rotate(-90 367.9 124.5)">R19</text>
<text x="30.6" y="131.7">J3</text>
<text x="46.2" y="126.9">D3</text>
<text x="46.2" y="129.2">LED</text>
<text x="52.3" y="131.8">R8</text>
<text x="268.5" y="126">+3.3V</text>
<text x="393.3" y="130.3" transform="rotate(-90 393.3 130.3)">GND</text>
<text x="406" y="130.8" transform="rotate(-90 406 130.8)">VBUS</text>
<text x="44.7" y="134.3">R3</text>
<text x="44.7" y="136.6">TBD</text>
<text x="52.3" y="134.1">220</text>
<text x="69.2" y="136.1">GND</text>
<text x="274.9" y="132.4">GND</text>
<text x="350.8" y="136.3">J6</text>
<text x="354.8" y="132.9">GND</text>
<text x="362.5" y="132.9">GND</text>
<text x="393.7" y="134.2">PH</text>
<text x="407.4" y="137.7">J8</text>
<text x="37.5" y="143.7">GND</text>
<text x="339.3" y="138.6">USB_C_Receptacle_USB2.0</text>
<text x="353.3" y="143.1">VBUS</text>
<text x="68.6" y="148.9">+3.3V</text>
<text x="252.5" y="148.2">D8/NEOPIXEL</text>
<text x="270.1" y="145.7" transform="rotate(-90 270.1 145.7)">3V3</text>
<text x="272.6" y="145.7" transform="rotate(-90 272.6 145.7)">3V3</text>
<text x="277.7" y="146.1" transform="rotate(-90 277.7 146.1)">GND</text>
<text x="280.3" y="146.1" transform="rotate(-90 280.3 146.1)">GND</text>
<text x="282.8" y="146.1" transform="rotate(-90 282.8 146.1)">GND</text>
<text x="289.8" y="148.2">E0</text>
<text x="354.4" y="148.2">CC1</text>
<text x="393.3" y="148.1" transform="rotate(-90 393.3 148.1)">GND</text>
<text x="406" y="148.6" transform="rotate(-90 406 148.6)">VBUS</text>
<text x="39" y="152.7">+5V</text>
<text x="49.3" y="155.8">OPTOCOUPLER_K1010</text>
<text x="72.6" y="154.6">R14</text>
<text x="252.5" y="155.8">D11/GUID_SDA</text>
<text x="252.5" y="153.3">D12/GUID_SDO</text>
<text x="252.5" y="150.7">D13/LED_BUILTIN</text>
<text x="278.7" y="155.8">A2/SPI1_MISO</text>
<text x="279.5" y="150.7">A0/SPI1_NSS</text>
<text x="279.5" y="153.3">A1/SPI1_SCK</text>
<text x="354.4" y="150.7">CC2</text>
<text x="355.3" y="155.8">D-</text>
<text x="393.7" y="152">RJ11</text>
<text x="407.4" y="155.4">J9</text>
<text x="27.8" y="158.3">INPUT_4</text>
<text x="59.6" y="158.3">U4</text>
<text x="72.6" y="156.9">10k</text>
<text x="252.5" y="160.9">E17</text>
<text x="252.5" y="158.3">NRST</text>
<text x="278.7" y="158.3">A3/SPI1_MOSI</text>
<text x="289.9" y="160.9">A4</text>
<text x="355.3" y="160.9">D+</text>
<text x="355.3" y="158.3">D-</text>
<text x="46.2" y="163.7">D4</text>
<text x="46.2" y="166">LED</text>
<text x="252.5" y="166">E15/I2C1_SDA/UART1_RX</text>
<text x="252.5" y="163.4">BOOT0</text>
<text x="289.8" y="166">E1</text>
<text x="289.9" y="163.4">A5</text>
<text x="355.3" y="163.4">D+</text>
<text x="393.3" y="165.9" transform="rotate(-90 393.3 165.9)">GND</text>
<text x="406" y="166.4" transform="rotate(-90 406 166.4)">VBUS</text>
<text x="30.6" y="168.5">J4</text>
<text x="44.7" y="171.1">R4</text>
<text x="44.7" y="173.5">TBD</text>
<text x="52.3" y="168.6">R9</text>
<text x="52.3" y="170.9">220</text>
<text x="69.2" y="172.9">GND</text>
<text x="252.5" y="173.6">E12/SDIO_CLK</text>
<text x="252.5" y="171">E13/SDIO_CMD</text>
<text x="252.5" y="168.5">E14/I2C1_SCL/UART1_TX</text>
<text x="268.9" y="173.6">D0/UART3_RX/I2C2_SDA</text>
<text x="269.2" y="171">D1/UART3_TX/I2C2_SCL</text>
<text x="289.8" y="168.5">E2</text>
<text x="353.2" y="171">SBU1</text>
<text x="353.2" y="173.6">SBU2</text>
<text x="393.7" y="169.8">RJ11</text>
<text x="407.4" y="173.2">J10</text>
<text x="252.5" y="178.7">E10/SDIO_D2</text>
<text x="252.5" y="176.1">E11/SDIO_D3</text>
<text x="278.6" y="176.1">E3/SPI2_MISO</text>
<text x="278.6" y="178.7">E4/SPI2_MOSI</text>
<text x="342.5" y="174.2" transform="rotate(-90 342.5 174.2)">SHIELD</text>
<text x="350.1" y="174.2" transform="rotate(-90 350.1 174.2)">GND</text>
<text x="37.5" y="180.5">GND</text>
<text x="252.5" y="183.7">SWDIO</text>
<text x="252.5" y="181.2">SW_CLK</text>
<text x="270.1" y="181.2">E5/SPI2_SCK/CAN2_TX</text>
<text x="280.1" y="183.7">E6/CAN2_RX</text>
<text x="347.2" y="185">GND</text>
<text x="393.3" y="183.6" transform="rotate(-90 393.3 183.6)">GND</text>
<text x="406" y="184.2" transform="rotate(-90 406 184.2)">VBUS</text>
<text x="68.6" y="189.5">+3.3V</text>
<text x="252.5" y="191.4">D+</text>
<text x="252.5" y="188.8">CAN_H</text>
<text x="252.5" y="186.3">CAN_L</text>
<text x="270.9" y="186.3">D5/FUNCTION_BUTTON</text>
<text x="280.6" y="188.8">E7/SDIO_D0</text>
<text x="280.6" y="191.4">E8/SDIO_D1</text>
<text x="39" y="193.3">+5V</text>
<text x="49.3" y="196.4">OPTOCOUPLER_K1010</text>
<text x="72.6" y="197.6">10k</text>
<text x="72.6" y="195.3">R15</text>
<text x="252.5" y="193.9">D-</text>
<text x="278.2" y="193.9">E9/SD_DETECT</text>
<text x="27.8" y="199">INPUT_5</text>
<text x="34.2" y="200.4">1</text>
<text x="59.6" y="199">U5</text>
<text x="260" y="200.6">EDGE_STM32F405_CPU_V1</text>
<text x="271" y="198.3">U7</text>
<text x="30.6" y="209.1">J5</text>
<text x="46.2" y="204.3">D5</text>
<text x="46.2" y="206.7">LED</text>
<text x="52.3" y="209.2">R10</text>
<text x="44.7" y="211.8">R5</text>
<text x="44.7" y="214.1">TBD</text>
<text x="52.3" y="211.6">220</text>
<text x="69.2" y="213.5">GND</text>
<text x="37.5" y="221.2">GND</text>
<text x="151.7" y="218.6">Conn_02x03_Odd_Even</text>
<text x="160.8" y="216.3">J11</text>
<text x="167" y="217.4">GND</text>
<text x="191.8" y="221.9">H1</text>
<text x="146.9" y="226.9">+3.3V</text>
<text x="191.8" y="224.3">MountingHole</text>
</g>
<g font-size="1.8" fill="#0f0f0f">
<text x="302.8" y="41.6">VREG_OUT</text>
<text x="381" y="37.8">HBT_LED</text>
<text x="74.1" y="54.3">D1,INPUT_1</text>
<text x="302.3" y="59.4">USB_VCC</text>
<text x="374.6" y="58.2">NEO_STATUS</text>
<text x="381" y="81">FUNCTION_BUTTON</text>
<text x="73" y="88.6">E0,INPUT_2</text>
<text x="346.7" y="114">CC1</text>
<text x="346.7" y="119.1">CC2</text>
<text x="73" y="122.9">E1,INPUT_3</text>
<text x="394.7" y="129.5" transform="rotate(-90 394.7 129.5)">FD_H</text>
<text x="397.2" y="130.8" transform="rotate(-90 397.2 130.8)">CAN_H</text>
<text x="399.8" y="130.8" transform="rotate(-90 399.8 130.8)">CAN_L</text>
<text x="402.3" y="129.5" transform="rotate(-90 402.3 129.5)">FD_L</text>
<text x="360.7" y="142">A4 USB_VCC</text>
<text x="365.6" y="147.1">CC1</text>
<text x="365.6" y="149.6">CC2</text>
<text x="394.7" y="147.3" transform="rotate(-90 394.7 147.3)">FD_H</text>
<text x="397.2" y="148.6" transform="rotate(-90 397.2 148.6)">CAN_H</text>
<text x="399.8" y="148.6" transform="rotate(-90 399.8 148.6)">CAN_L</text>
<text x="402.3" y="147.3" transform="rotate(-90 402.3 147.3)">FD_L</text>
<text x="74.1" y="159.8">D0,INPUT_4</text>
<text x="241.3" y="157.2">RESET</text>
<text x="369.1" y="157.2">D-</text>
<text x="369.1" y="159.8">D+</text>
<text x="236.2" y="164.8">OLED_SDA</text>
<text x="236.2" y="167.4">OLED_SCL</text>
<text x="242.6" y="162.3">BOOT</text>
<text x="293.3" y="164.8">10 E1,INPUT_3</text>
<text x="293.3" y="167.4">11 E0,INPUT_2</text>
<text x="394.7" y="165.1" transform="rotate(-90 394.7 165.1)">FD_H</text>
<text x="397.2" y="166.4" transform="rotate(-90 397.2 166.4)">CAN_H</text>
<text x="399.8" y="166.4" transform="rotate(-90 399.8 166.4)">CAN_L</text>
<text x="402.3" y="165.1" transform="rotate(-90 402.3 165.1)">FD_L</text>
<text x="293.3" y="169.9">12 D1,INPUT_1</text>
<text x="293.3" y="172.5">13 D0,INPUT_4</text>
<text x="293.3" y="175">14 E3,INPUT_5</text>
<text x="241.3" y="185.2">CAN_L</text>
<text x="296.6" y="185.2">HBT_LED</text>
<text x="296.9" y="182.6">NEO_STATUS</text>
<text x="394.7" y="182.9" transform="rotate(-90 394.7 182.9)">FD_H</text>
<text x="397.2" y="184.1" transform="rotate(-90 397.2 184.1)">CAN_H</text>
<text x="399.8" y="184.1" transform="rotate(-90 399.8 184.1)">CAN_L</text>
<text x="402.3" y="182.9" transform="rotate(-90 402.3 182.9)">FD_L</text>
<text x="241.3" y="187.7">CAN_H</text>
<text x="241.3" y="190.2">D+</text>
<text x="293.3" y="187.7">21 FUNCTION_BUTTON</text>
<text x="241.3" y="192.8">D-</text>
<text x="73" y="200.4">E3,INPUT_5</text>
<text x="149.9" y="220.7">RESET</text>
<text x="144.8" y="223.3">OLED_SDA</text>
<text x="170.2" y="223.3">BOOT</text>
<text x="170.9" y="225.8">OLED_SCL</text>
</g>
<g font-size="1.8" fill="#a90000">
<text x="394.7" y="52.8" transform="rotate(-90 394.7 52.8)">4</text>
<text x="34.2" y="56.9">2</text>
<text x="34.2" y="59.4">3</text>
<text x="53.9" y="54.4">1</text>
<text x="53.9" y="59.4">2</text>
<text x="66.6" y="59.4">3</text>
<text x="66.6" y="54.4">4</text>
<text x="244.4" y="55.6">1</text>
<text x="244.4" y="58.2">2</text>
<text x="257.1" y="58.2">5</text>
<text x="257.1" y="55.6">6</text>
<text x="337.1" y="59.4">3</text>
<text x="349.8" y="59.4">2</text>
<text x="387.9" y="58.2">3</text>
<text x="400.6" y="58.2">1</text>
<text x="244.4" y="60.7">3</text>
<text x="257.1" y="60.7">4</text>
<text x="394.7" y="65.5" transform="rotate(-90 394.7 65.5)">2</text>
<text x="343.9" y="66.7" transform="rotate(-90 343.9 66.7)">1</text>
<text x="53.9" y="88.6">1</text>
<text x="66.6" y="88.6">4</text>
<text x="34.2" y="91.2">2</text>
<text x="34.2" y="93.7">3</text>
<text x="53.9" y="93.7">2</text>
<text x="66.6" y="93.7">3</text>
<text x="34.2" y="125.5">2</text>
<text x="53.9" y="122.9">1</text>
<text x="66.6" y="122.9">4</text>
<text x="392.2" y="122" transform="rotate(-90 392.2 122)">1</text>
<text x="394.7" y="122" transform="rotate(-90 394.7 122)">2</text>
<text x="397.3" y="122" transform="rotate(-90 397.3 122)">3</text>
<text x="399.8" y="122" transform="rotate(-90 399.8 122)">4</text>
<text x="402.3" y="122" transform="rotate(-90 402.3 122)">5</text>
<text x="404.9" y="122" transform="rotate(-90 404.9 122)">6</text>
<text x="34.2" y="128">3</text>
<text x="53.9" y="128">2</text>
<text x="66.6" y="128">3</text>
<text x="269" y="141" transform="rotate(-90 269 141)">18</text>
<text x="271.5" y="140.4" transform="rotate(-90 271.5 140.4)">1</text>
<text x="276.6" y="141" transform="rotate(-90 276.6 141)">17</text>
<text x="279.1" y="141" transform="rotate(-90 279.1 141)">43</text>
<text x="281.7" y="140.4" transform="rotate(-90 281.7 140.4)">2</text>
<text x="360.7" y="142">A4</text>
<text x="392.2" y="139.8" transform="rotate(-90 392.2 139.8)">1</text>
<text x="394.7" y="139.8" transform="rotate(-90 394.7 139.8)">2</text>
<text x="397.3" y="139.8" transform="rotate(-90 397.3 139.8)">3</text>
<text x="399.8" y="139.8" transform="rotate(-90 399.8 139.8)">4</text>
<text x="402.3" y="139.8" transform="rotate(-90 402.3 139.8)">5</text>
<text x="404.9" y="139.8" transform="rotate(-90 404.9 139.8)">6</text>
<text x="248.9" y="149.6">41</text>
<text x="248.9" y="147.1">42</text>
<text x="293.9" y="147.1">3</text>
<text x="293.9" y="149.6">4</text>
<text x="360.6" y="149.6">B5</text>
<text x="360.7" y="147.1">A5</text>
<text x="248.9" y="154.7">39</text>
<text x="248.9" y="152.1">40</text>
<text x="293.9" y="152.1">5</text>
<text x="293.9" y="154.7">6</text>
<text x="360.7" y="154.7">A7</text>
<text x="34.2" y="159.8">1</text>
<text x="53.9" y="159.8">1</text>
<text x="66.6" y="159.8">4</text>
<text x="248.9" y="159.8">37</text>
<text x="248.9" y="157.2">38</text>
<text x="293.9" y="157.2">7</text>
<text x="293.9" y="159.8">8</text>
<text x="360.6" y="157.2">B7</text>
<text x="360.7" y="159.8">A6</text>
<text x="392.2" y="157.6" transform="rotate(-90 392.2 157.6)">1</text>
<text x="394.7" y="157.6" transform="rotate(-90 394.7 157.6)">2</text>
<text x="397.3" y="157.6" transform="rotate(-90 397.3 157.6)">3</text>
<text x="399.8" y="157.6" transform="rotate(-90 399.8 157.6)">4</text>
<text x="402.3" y="157.6" transform="rotate(-90 402.3 157.6)">5</text>
<text x="404.9" y="157.6" transform="rotate(-90 404.9 157.6)">6</text>
<text x="34.2" y="162.3">2</text>
<text x="34.2" y="164.8">3</text>
<text x="53.9" y="164.8">2</text>
<text x="66.6" y="164.8">3</text>
<text x="248.9" y="167.4">34</text>
<text x="248.9" y="164.8">35</text>
<text x="248.9" y="162.3">36</text>
<text x="293.9" y="162.3">9</text>
<text x="360.6" y="162.3">B6</text>
<text x="248.9" y="172.5">32</text>
<text x="248.9" y="169.9">33</text>
<text x="360.6" y="172.5">B8</text>
<text x="360.7" y="169.9">A8</text>
<text x="248.9" y="177.5">30</text>
<text x="248.9" y="175">31</text>
<text x="293.3" y="177.5">15</text>
<text x="341.4" y="179.1" transform="rotate(-90 341.4 179.1)">S1</text>
<text x="349" y="179.1" transform="rotate(-90 349 179.1)">A1</text>
<text x="392.2" y="175.3" transform="rotate(-90 392.2 175.3)">1</text>
<text x="394.7" y="175.3" transform="rotate(-90 394.7 175.3)">2</text>
<text x="397.3" y="175.3" transform="rotate(-90 397.3 175.3)">3</text>
<text x="399.8" y="175.3" transform="rotate(-90 399.8 175.3)">4</text>
<text x="402.3" y="175.3" transform="rotate(-90 402.3 175.3)">5</text>
<text x="404.9" y="175.3" transform="rotate(-90 404.9 175.3)">6</text>
<text x="248.9" y="185.2">27</text>
<text x="248.9" y="182.6">28</text>
<text x="248.9" y="180.1">29</text>
<text x="293.3" y="180.1">16</text>
<text x="293.3" y="182.6">19</text>
<text x="293.3" y="185.2">20</text>
<text x="248.9" y="190.2">25</text>
<text x="248.9" y="187.7">26</text>
<text x="293.3" y="190.2">22</text>
<text x="248.9" y="192.8">24</text>
<text x="293.3" y="192.8">23</text>
<text x="34.2" y="202.9">2</text>
<text x="53.9" y="200.4">1</text>
<text x="66.6" y="200.4">4</text>
<text x="34.2" y="205.5">3</text>
<text x="53.9" y="205.5">2</text>
<text x="66.6" y="205.5">3</text>
<text x="157.4" y="220.7">2</text>
<text x="166.3" y="220.7">1</text>
<text x="157.4" y="223.3">4</text>
<text x="157.4" y="225.8">6</text>
<text x="166.3" y="223.3">3</text>
<text x="166.3" y="225.8">5</text>
</g>
<text font-size="1.1" fill="#840000" x="396" y="63.2">RGB</text>
</svg>
